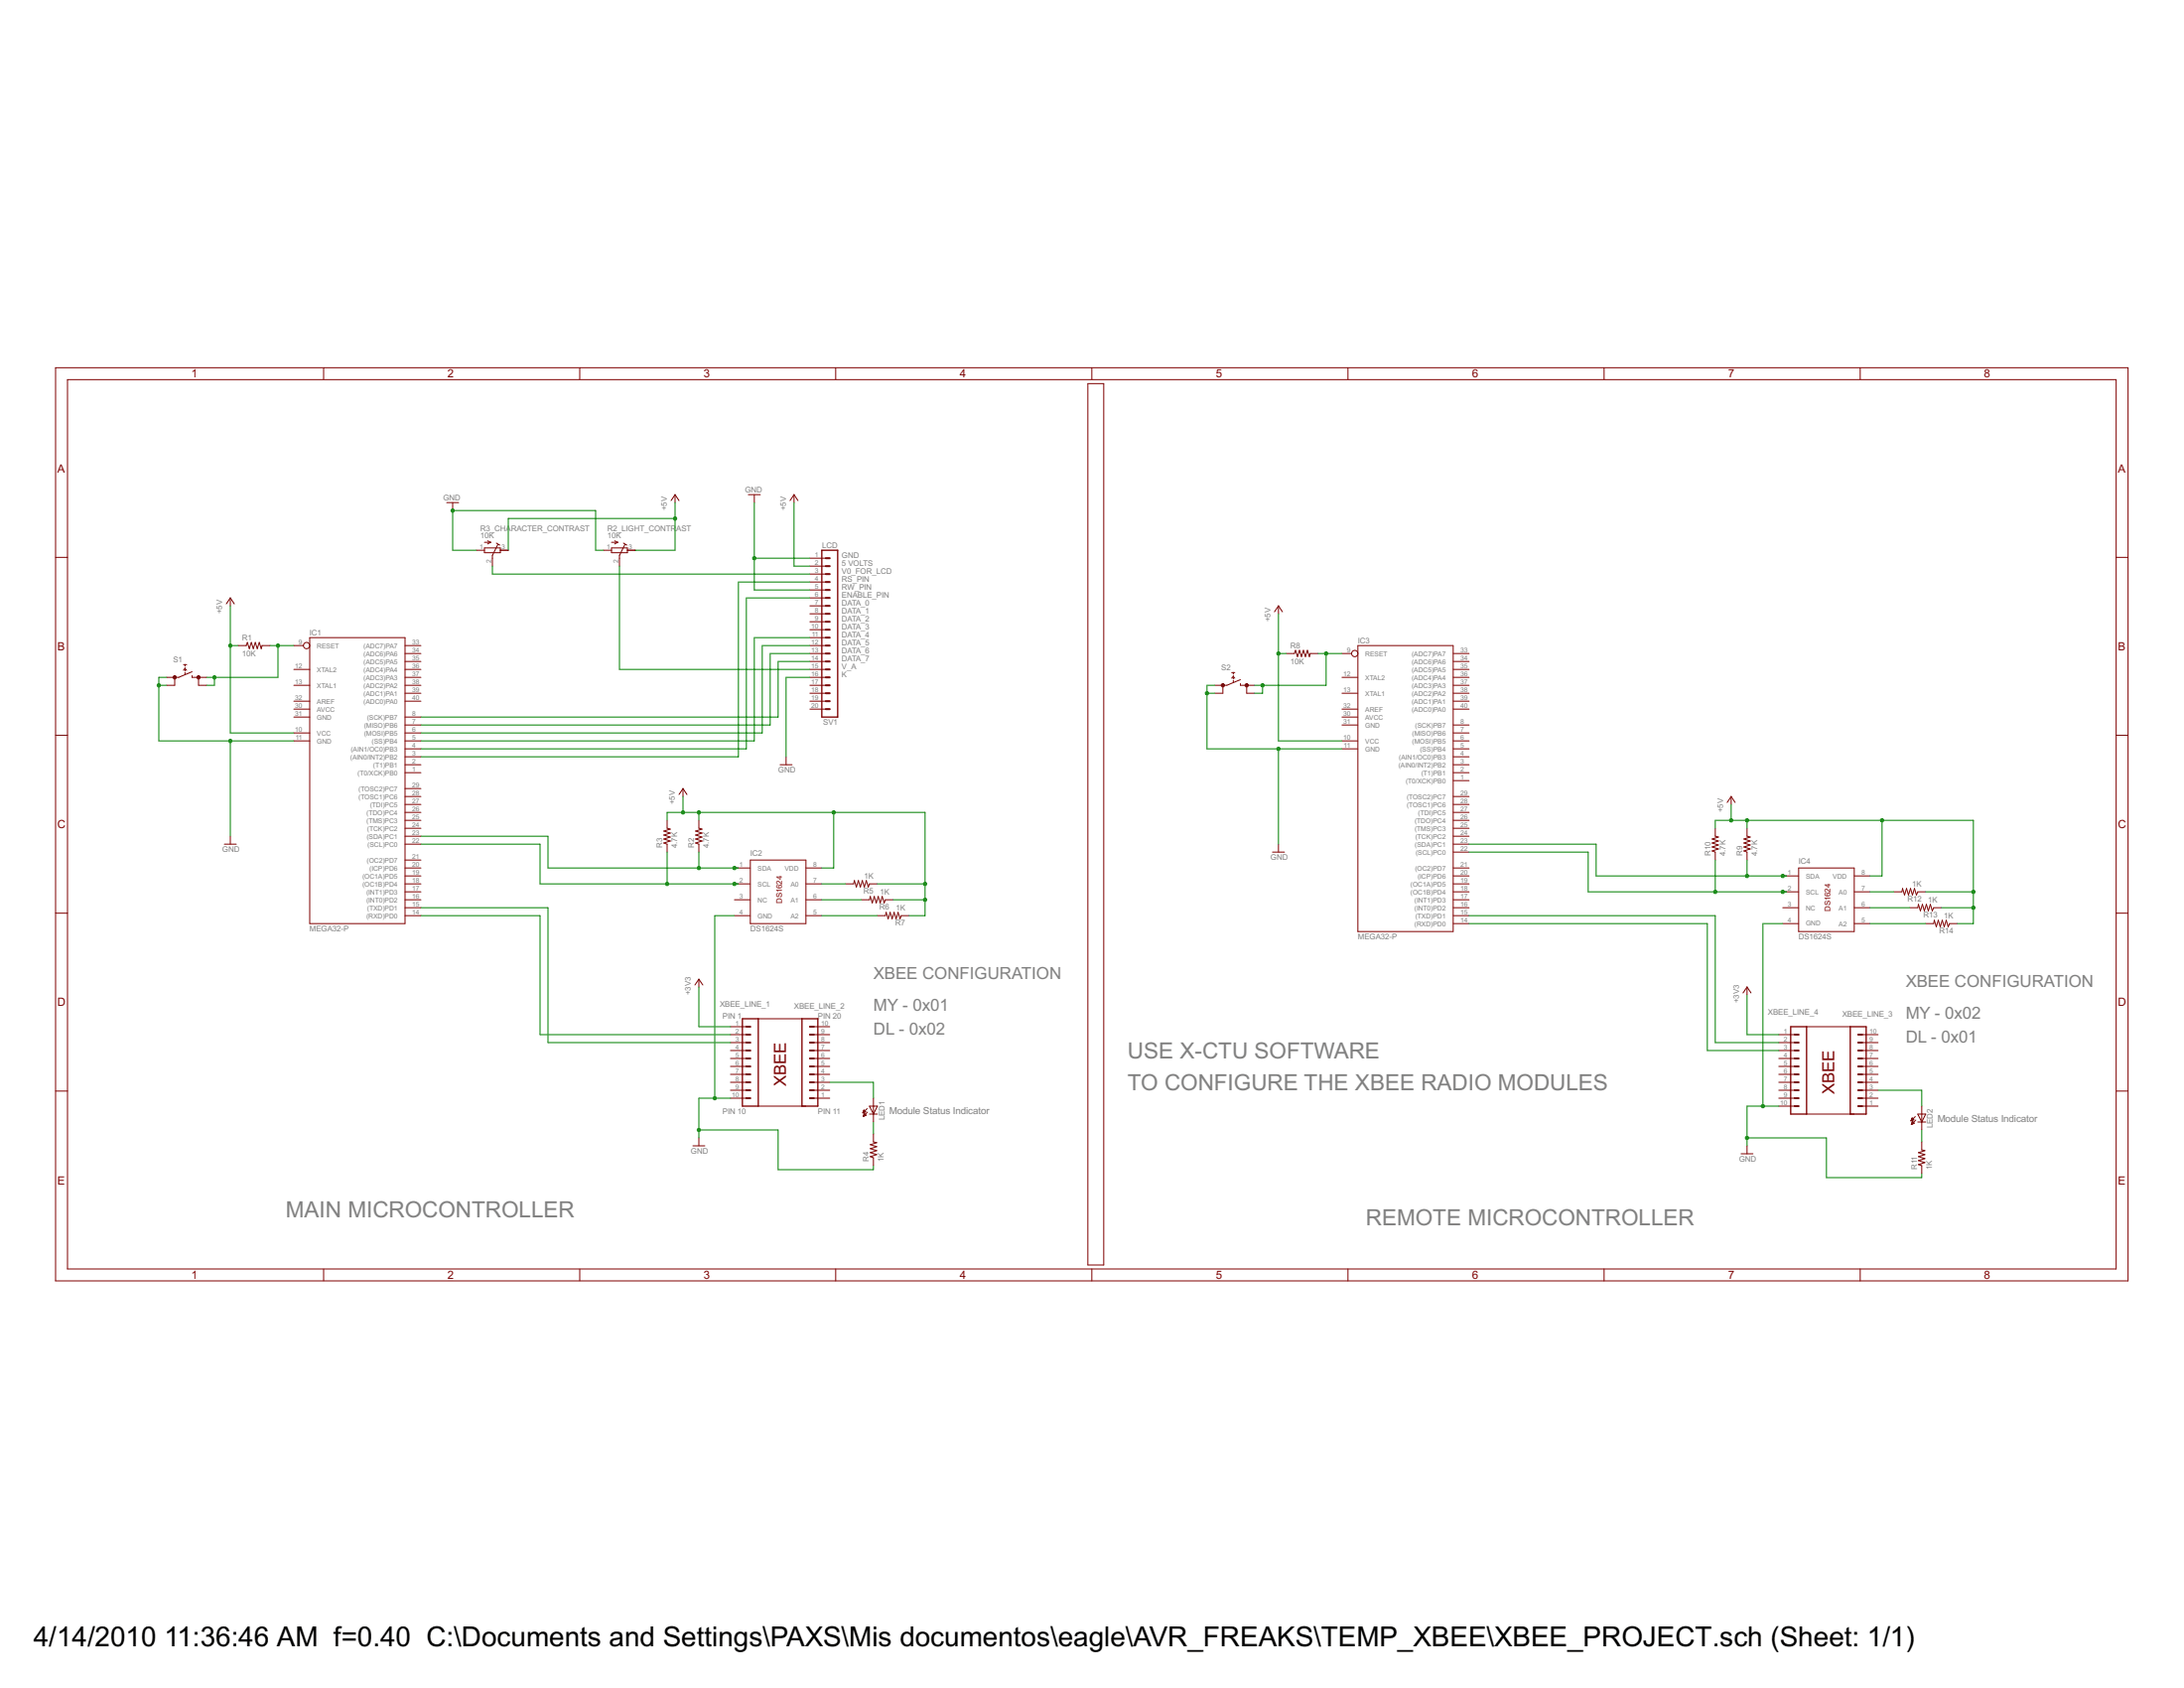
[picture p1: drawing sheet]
<svg xmlns="http://www.w3.org/2000/svg" width="279mm" height="216mm" viewBox="0 0 279 216" stroke-linecap="round" stroke-linejoin="round" font-family="sans-serif">
<g fill="#800000" stroke="#800000" stroke-width=".13">
<path d="M97 130.3h5.6z"/>
<path d="M97 141.5h6.1z"/>
<path d="M231.1 131.3h5.6z"/>
<path d="M231.1 142.5h6.1z"/>
<path d="M7.1 47v116.8z"/>
<path d="M8.6 48.6v113.7z"/>
<path d="M7.1 71.3h1.5z"/>
<path d="M7.1 94h1.5z"/>
<path d="M7.1 116.8h1.5z"/>
<path d="M7.1 139.6h1.5z"/>
<path d="M7.1 163.8h265.1z"/>
<path d="M8.6 162.3h262.1z"/>
<path d="M41.4 162.3v1.5z"/>
<path d="M74.2 162.3v1.5z"/>
<path d="M106.9 162.3v1.5z"/>
<path d="M139.7 162.3v1.5z"/>
<path d="M172.4 162.3v1.5z"/>
<path d="M205.2 162.3v1.5z"/>
<path d="M238 162.3v1.5z"/>
<path d="M272.2 47v116.8z"/>
<path d="M270.7 48.6v113.7z"/>
<path d="M270.7 71.3h1.5z"/>
<path d="M270.7 94h1.5z"/>
<path d="M270.7 116.8h1.5z"/>
<path d="M270.7 139.6h1.5z"/>
<path d="M7.1 47h265.1z"/>
<path d="M8.6 48.6h262.1z"/>
<path d="M41.4 47v1.6z"/>
<path d="M74.2 47v1.6z"/>
<path d="M106.9 47v1.6z"/>
<path d="M139.7 47v1.6z"/>
<path d="M172.4 47v1.6z"/>
<path d="M205.2 47v1.6z"/>
<path d="M238 47v1.6z"/>
<path d="M139.2 49.1v112.7z"/>
<path d="M139.2 161.8h2z"/>
<path d="M141.2 49.1v112.7z"/>
<path d="M139.2 49.1h2z"/>
<path d="M51.8 82.6h2z"/>
<path d="M51.8 83.6h2z"/>
<path d="M51.8 84.6h2z"/>
<path d="M51.8 85.6h2z"/>
<path d="M51.8 86.6h2z"/>
<path d="M51.8 87.7h2z"/>
<path d="M51.8 88.7h2z"/>
<path d="M51.8 89.7h2z"/>
<path d="M51.8 91.7h2z"/>
<path d="M51.8 92.7h2z"/>
<path d="M51.8 93.7h2z"/>
<path d="M51.8 94.8h2z"/>
<path d="M51.8 95.8h2z"/>
<path d="M51.8 96.8h2z"/>
<path d="M51.8 97.8h2z"/>
<path d="M51.8 98.8h2z"/>
<path d="M51.8 100.9h2z"/>
<path d="M51.8 101.9h2z"/>
<path d="M51.8 102.9h2z"/>
<path d="M51.8 103.9h2z"/>
<path d="M51.8 104.9h2z"/>
<path d="M51.8 105.9h2z"/>
<path d="M51.8 107h2z"/>
<path d="M51.8 108h2z"/>
<path d="M37.6 91.7h2z"/>
<path d="M37.6 90.7h2z"/>
<path d="M37.6 89.7h2z"/>
<path d="M37.6 87.7h2z"/>
<path d="M37.6 85.6h2z"/>
<path d="M37.6 93.7h2z"/>
<path d="M37.6 94.8h2z"/>
<path d="M37.6 82.6h1.2z"/>
<path d="M51.8 117.1h2z"/>
<path d="M51.8 116.1h2z"/>
<path d="M51.8 115.1h2z"/>
<path d="M51.8 114.1h2z"/>
<path d="M51.8 113.1h2z"/>
<path d="M51.8 112h2z"/>
<path d="M51.8 111h2z"/>
<path d="M51.8 110h2z"/>
<path d="M39.6 81.6h12.2z"/>
<path d="M51.8 81.6v36.5z"/>
<path d="M39.6 118.1h12.2z"/>
<path d="M39.6 81.6v36.5z"/>
<path d="M29.5 76.5v1z"/>
<path d="M29.5 76.5l.5 .7z"/>
<path d="M29.5 76.5l-.5 .7z"/>
<path d="M29.5 107v1z"/>
<path d="M28.7 108h1.5z"/>
<path d="M89.4 125.2v1z"/>
<path d="M89.4 125.2l.5 .8z"/>
<path d="M89.4 125.2l-.5 .8z"/>
<path d="M33.5 82.6h1z"/>
<path d="M30.5 82.6h1z"/>
<path d="M31.6 82.2l-.1 .4z"/>
<path d="M31.6 82.2l.3 .8z"/>
<path d="M32.2 82.2l-.3 .8z"/>
<path d="M32.2 82.2l.2 .8z"/>
<path d="M32.7 82.2l-.3 .8z"/>
<path d="M32.7 82.2l.2 .8z"/>
<path d="M33.2 82.2l-.3 .8z"/>
<path d="M33.2 82.2l.2 .8z"/>
<path d="M33.5 82.6l-.1 .4z"/>
<path d="M21.3 86.6h1.1z"/>
<path d="M21.3 87.7h1.1z"/>
<path d="M25.4 87.7h1z"/>
<path d="M25.4 86.6h1z"/>
<path d="M22.4 86.6v1.1z"/>
<path d="M25.4 86.6v1.1z"/>
<path d="M22.9 86.6l1.7-.7z"/>
<path d="M24.6 86.4v.2z"/>
<path d="M23.7 86v.2z"/>
<path d="M23.7 85.5v.3z"/>
<path d="M23.7 85.4v.1z"/>
<path d="M23.7 85v.2z"/>
<path d="M23.7 85h.2z"/>
<path d="M23.5 85h.2z"/>
<path d="M23.7 85.5l-.2 .2z"/>
<path d="M23.7 85.5l.2 .2z"/>
<path d="M22.4 86.6h.5z"/>
<path d="M24.6 86.6h.8z"/>
<path d="M103.6 71.4h2z"/>
<path d="M103.6 72.4h2z"/>
<path d="M103.6 73.4h2z"/>
<path d="M103.6 74.4h2z"/>
<path d="M103.6 75.5h2z"/>
<path d="M103.6 76.5h2z"/>
<path d="M103.6 77.5h2z"/>
<path d="M103.6 78.5h2z"/>
<path d="M103.6 79.5h2z"/>
<path d="M103.6 80.5h2z"/>
<path d="M103.6 81.6h2z"/>
<path d="M103.6 82.6h2z"/>
<path d="M103.6 83.6h2z"/>
<path d="M103.6 84.6h2z"/>
<path d="M103.6 85.6h2z"/>
<path d="M103.6 86.6h2z"/>
<path d="M103.6 87.7h2z"/>
<path d="M103.6 88.7h2z"/>
<path d="M103.6 89.7h2z"/>
<path d="M103.6 90.7h2z"/>
<path d="M57.9 64.3v1z"/>
<path d="M57.1 64.3h1.6z"/>
<path d="M86.4 63.3v1z"/>
<path d="M86.4 63.3l.5 .7z"/>
<path d="M86.4 63.3l-.5 .7z"/>
<path d="M77.2 70.4h1z"/>
<path d="M80.3 70.4h1z"/>
<path d="M79.2 71.4v1z"/>
<path d="M80.3 70.4v.3z"/>
<path d="M78.2 70.1h2.1z"/>
<path d="M78.2 70.7h2.1z"/>
<path d="M79.2 71v.4z"/>
<path d="M79.9 69.6l-.7 1.4z"/>
<path d="M80.3 70.1v.3z"/>
<path d="M78.2 70.1v.6z"/>
<path d="M79.8 69.5l.4 .2z"/>
<path d="M78.2 69.4h.8z"/>
<path d="M78.6 69.2l.4 .2z"/>
<path d="M78.6 69.6l.4-.2z"/>
<path d="M61 70.4h1z"/>
<path d="M64 70.4h1z"/>
<path d="M63 71.4v1z"/>
<path d="M64 70.4v.3z"/>
<path d="M62 70.1h2z"/>
<path d="M62 70.7h2z"/>
<path d="M63 71v.4z"/>
<path d="M63.7 69.6l-.7 1.4z"/>
<path d="M64 70.1v.3z"/>
<path d="M62 70.1v.6z"/>
<path d="M63.5 69.5l.4 .2z"/>
<path d="M62 69.4h.8z"/>
<path d="M62.4 69.2l.4 .2z"/>
<path d="M62.4 69.6l.4-.2z"/>
<path d="M101.6 63.3v1z"/>
<path d="M101.6 63.3l.5 .7z"/>
<path d="M101.6 63.3l-.5 .7z"/>
<path d="M96.5 63.3v1z"/>
<path d="M95.7 63.3h1.6z"/>
<path d="M100.6 96.8v1z"/>
<path d="M99.8 97.8h1.5z"/>
<path d="M94 111h2z"/>
<path d="M94 113.1h2z"/>
<path d="M94 115.1h2z"/>
<path d="M94 117.1h2z"/>
<path d="M103.1 111h2z"/>
<path d="M103.1 113.1h2z"/>
<path d="M103.1 115.1h2z"/>
<path d="M103.1 117.1h2z"/>
<path d="M96 110h7.1z"/>
<path d="M103.1 110v8.1z"/>
<path d="M96 118.1h7.1z"/>
<path d="M96 110v8.1z"/>
<path d="M89.4 104.9v1z"/>
<path d="M89.4 108v1z"/>
<path d="M89 107.8l.4 .2z"/>
<path d="M89 107.8l.8-.2z"/>
<path d="M89 107.3l.8 .3z"/>
<path d="M89 107.3l.8-.2z"/>
<path d="M89 106.8l.8 .3z"/>
<path d="M89 106.8l.8-.2z"/>
<path d="M89 106.3l.8 .3z"/>
<path d="M89 106.3l.8-.3z"/>
<path d="M89.4 105.9l.4 .1z"/>
<path d="M85.3 104.9v1z"/>
<path d="M85.3 108v1z"/>
<path d="M84.9 107.8l.4 .2z"/>
<path d="M84.9 107.8l.8-.2z"/>
<path d="M84.9 107.3l.8 .3z"/>
<path d="M84.9 107.3l.8-.2z"/>
<path d="M84.9 106.8l.8 .3z"/>
<path d="M84.9 106.8l.8-.2z"/>
<path d="M84.9 106.3l.8 .3z"/>
<path d="M84.9 106.3l.8-.3z"/>
<path d="M85.3 105.9l.4 .1z"/>
<path d="M87.4 100.9v1z"/>
<path d="M87.4 100.9l.5 .7z"/>
<path d="M87.4 100.9l-.5 .7z"/>
<path d="M104.1 140.5h2.1z"/>
<path d="M104.1 139.4h2.1z"/>
<path d="M104.1 138.4h2.1z"/>
<path d="M104.1 137.4h2.1z"/>
<path d="M104.1 136.4h2.1z"/>
<path d="M104.1 135.4h2.1z"/>
<path d="M104.1 134.4h2.1z"/>
<path d="M104.1 133.3h2.1z"/>
<path d="M104.1 132.3h2.1z"/>
<path d="M104.1 131.3h2.1z"/>
<path d="M93.5 131.3h2z"/>
<path d="M93.5 132.3h2z"/>
<path d="M93.5 133.3h2z"/>
<path d="M93.5 134.4h2z"/>
<path d="M93.5 135.4h2z"/>
<path d="M93.5 136.4h2z"/>
<path d="M93.5 137.4h2z"/>
<path d="M93.5 138.4h2z"/>
<path d="M93.5 139.4h2z"/>
<path d="M93.5 140.5h2z"/>
<path d="M89.4 145.5v1.1z"/>
<path d="M88.6 146.6h1.6z"/>
<path d="M112.2 141.5l-.5 1z"/>
<path d="M111.2 141.5l.5 1z"/>
<path d="M111.7 142.5h.5z"/>
<path d="M111.2 142.5h.5z"/>
<path d="M111.7 142.5v1z"/>
<path d="M111.7 140.5v1z"/>
<path d="M111.7 141.5h.5z"/>
<path d="M111.2 141.5h.5z"/>
<path d="M111.7 141.5v1z"/>
<path d="M110.4 142.3l.5-.5z"/>
<path d="M111 142.2l-.6 .6z"/>
<path d="M110.5 142l-.1 .3z"/>
<path d="M110.5 142l.2 .2z"/>
<path d="M110.4 142.3l.3-.1z"/>
<path d="M110.4 142.3h.1z"/>
<path d="M110.4 142.3h.2z"/>
<path d="M110.4 142.2h.3z"/>
<path d="M110.5 142.1h.2z"/>
<path d="M110.5 142.1h.1z"/>
<path d="M110.6 142.5l-.2 .3z"/>
<path d="M110.6 142.5l.2 .1z"/>
<path d="M110.4 142.8l.4-.2z"/>
<path d="M110.4 142.7h.2z"/>
<path d="M110.5 142.7h.1z"/>
<path d="M110.5 142.7h.2z"/>
<path d="M110.5 142.6h.3z"/>
<path d="M110.5 142.6h.2z"/>
<path d="M110.6 142.5h.1z"/>
<path d="M111.7 145v1z"/>
<path d="M111.7 148.1v1z"/>
<path d="M111.3 147.9l.4 .2z"/>
<path d="M111.3 147.9l.9-.2z"/>
<path d="M111.3 147.4l.9 .3z"/>
<path d="M111.3 147.4l.9-.2z"/>
<path d="M111.3 146.9l.9 .3z"/>
<path d="M111.3 146.9l.9-.2z"/>
<path d="M111.3 146.4l.9 .3z"/>
<path d="M111.3 146.4l.9-.2z"/>
<path d="M111.7 146l.5 .2z"/>
<path d="M108.2 113.1h1z"/>
<path d="M111.2 113.1h1z"/>
<path d="M111.2 113.1l-.1 .4z"/>
<path d="M110.8 112.6l.3 .9z"/>
<path d="M110.8 112.6l-.2 .9z"/>
<path d="M110.3 112.6l.3 .9z"/>
<path d="M110.3 112.6l-.2 .9z"/>
<path d="M109.8 112.6l.3 .9z"/>
<path d="M109.8 112.6l-.2 .9z"/>
<path d="M109.3 112.6l.3 .9z"/>
<path d="M109.3 112.6l-.1 .5z"/>
<path d="M110.2 115.1h1z"/>
<path d="M113.3 115.1h1z"/>
<path d="M113.3 115.1l-.2 .4z"/>
<path d="M112.9 114.7l.2 .8z"/>
<path d="M112.9 114.7l-.3 .8z"/>
<path d="M112.4 114.7l.2 .8z"/>
<path d="M112.4 114.7l-.3 .8z"/>
<path d="M111.8 114.7l.3 .8z"/>
<path d="M111.8 114.7l-.2 .8z"/>
<path d="M111.3 114.7l.3 .8z"/>
<path d="M111.3 114.7l-.1 .4z"/>
<path d="M112.2 117.1h1.1z"/>
<path d="M115.3 117.1h1z"/>
<path d="M115.3 117.1l-.2 .4z"/>
<path d="M114.9 116.7l.2 .8z"/>
<path d="M114.9 116.7l-.3 .8z"/>
<path d="M114.4 116.7l.2 .8z"/>
<path d="M114.4 116.7l-.3 .8z"/>
<path d="M113.9 116.7l.2 .8z"/>
<path d="M113.9 116.7l-.3 .8z"/>
<path d="M113.4 116.7l.2 .8z"/>
<path d="M113.4 116.7l-.1 .4z"/>
<path d="M185.9 83.6h2z"/>
<path d="M185.9 84.6h2z"/>
<path d="M185.9 85.6h2z"/>
<path d="M185.9 86.6h2z"/>
<path d="M185.9 87.7h2z"/>
<path d="M185.9 88.7h2z"/>
<path d="M185.9 89.7h2z"/>
<path d="M185.9 90.7h2z"/>
<path d="M185.9 92.7h2z"/>
<path d="M185.9 93.7h2z"/>
<path d="M185.9 94.8h2z"/>
<path d="M185.9 95.8h2z"/>
<path d="M185.9 96.8h2z"/>
<path d="M185.9 97.8h2z"/>
<path d="M185.9 98.8h2z"/>
<path d="M185.9 99.8h2z"/>
<path d="M185.9 101.9h2z"/>
<path d="M185.9 102.9h2z"/>
<path d="M185.9 103.9h2z"/>
<path d="M185.9 104.9h2z"/>
<path d="M185.9 105.9h2z"/>
<path d="M185.9 107h2z"/>
<path d="M185.9 108h2z"/>
<path d="M185.9 109h2z"/>
<path d="M171.7 92.7h2z"/>
<path d="M171.7 91.7h2z"/>
<path d="M171.7 90.7h2z"/>
<path d="M171.7 88.7h2z"/>
<path d="M171.7 86.6h2z"/>
<path d="M171.7 94.8h2z"/>
<path d="M171.7 95.8h2z"/>
<path d="M171.7 83.6h1.2z"/>
<path d="M185.9 118.1h2z"/>
<path d="M185.9 117.1h2z"/>
<path d="M185.9 116.1h2z"/>
<path d="M185.9 115.1h2z"/>
<path d="M185.9 114.1h2z"/>
<path d="M185.9 113.1h2z"/>
<path d="M185.9 112h2z"/>
<path d="M185.9 111h2z"/>
<path d="M173.7 82.6h12.2z"/>
<path d="M185.9 82.6v36.5z"/>
<path d="M173.7 119.1h12.2z"/>
<path d="M173.7 82.6v36.5z"/>
<path d="M163.6 77.5v1z"/>
<path d="M163.6 77.5l.5 .8z"/>
<path d="M163.6 77.5l-.6 .8z"/>
<path d="M163.6 108v1z"/>
<path d="M162.8 109h1.5z"/>
<path d="M223.5 126.2v1.1z"/>
<path d="M223.5 126.2l.5 .8z"/>
<path d="M223.5 126.2l-.5 .8z"/>
<path d="M167.6 83.6h1z"/>
<path d="M164.6 83.6h1z"/>
<path d="M165.7 83.2l-.1 .4z"/>
<path d="M165.7 83.2l.3 .8z"/>
<path d="M166.2 83.2l-.2 .8z"/>
<path d="M166.2 83.2l.3 .8z"/>
<path d="M166.8 83.2l-.3 .8z"/>
<path d="M166.8 83.2l.2 .8z"/>
<path d="M167.3 83.2l-.3 .8z"/>
<path d="M167.3 83.2l.2 .8z"/>
<path d="M167.6 83.6l-.1 .4z"/>
<path d="M155.4 87.7h1z"/>
<path d="M155.4 88.7h1z"/>
<path d="M159.5 88.7h1z"/>
<path d="M159.5 87.7h1z"/>
<path d="M156.4 87.7v1z"/>
<path d="M159.5 87.7v1z"/>
<path d="M157 87.7l1.7-.8z"/>
<path d="M158.7 87.4v.3z"/>
<path d="M157.8 87v.2z"/>
<path d="M157.8 86.5v.3z"/>
<path d="M157.8 86.4v.1z"/>
<path d="M157.8 86v.2z"/>
<path d="M157.8 86h.2z"/>
<path d="M157.6 86h.2z"/>
<path d="M157.6 86.7l.2-.2z"/>
<path d="M157.8 86.5l.2 .2z"/>
<path d="M156.4 87.7h.6z"/>
<path d="M158.7 87.7h.8z"/>
<path d="M228.1 112h2z"/>
<path d="M228.1 114.1h2z"/>
<path d="M228.1 116.1h2z"/>
<path d="M228.1 118.1h2z"/>
<path d="M237.2 112h2z"/>
<path d="M237.2 114.1h2z"/>
<path d="M237.2 116.1h2z"/>
<path d="M237.2 118.1h2z"/>
<path d="M230.1 111h7.1z"/>
<path d="M237.2 111v8.1z"/>
<path d="M230.1 119.1h7.1z"/>
<path d="M230.1 111v8.1z"/>
<path d="M223.5 105.9v1.1z"/>
<path d="M223.5 109v1z"/>
<path d="M223.1 108.8l.4 .2z"/>
<path d="M223.1 108.8l.8-.2z"/>
<path d="M223.1 108.3l.8 .3z"/>
<path d="M223.1 108.3l.8-.2z"/>
<path d="M223.1 107.8l.8 .3z"/>
<path d="M223.1 107.8l.8-.2z"/>
<path d="M223.1 107.3l.8 .3z"/>
<path d="M223.1 107.3l.8-.2z"/>
<path d="M223.5 107l.4 .1z"/>
<path d="M219.4 105.9v1.1z"/>
<path d="M219.4 109v1z"/>
<path d="M219 108.8l.4 .2z"/>
<path d="M219 108.8l.8-.2z"/>
<path d="M219 108.3l.8 .3z"/>
<path d="M219 108.3l.8-.2z"/>
<path d="M219 107.8l.8 .3z"/>
<path d="M219 107.8l.8-.2z"/>
<path d="M219 107.3l.8 .3z"/>
<path d="M219 107.3l.8-.2z"/>
<path d="M219.4 107l.4 .1z"/>
<path d="M221.5 101.9v1z"/>
<path d="M221.5 101.9l.5 .7z"/>
<path d="M221.5 101.9l-.5 .7z"/>
<path d="M238.2 141.5h2.1z"/>
<path d="M238.2 140.5h2.1z"/>
<path d="M238.2 139.4h2.1z"/>
<path d="M238.2 138.4h2.1z"/>
<path d="M238.2 137.4h2.1z"/>
<path d="M238.2 136.4h2.1z"/>
<path d="M238.2 135.4h2.1z"/>
<path d="M238.2 134.4h2.1z"/>
<path d="M238.2 133.3h2.1z"/>
<path d="M238.2 132.3h2.1z"/>
<path d="M227.6 132.3h2z"/>
<path d="M227.6 133.3h2z"/>
<path d="M227.6 134.4h2z"/>
<path d="M227.6 135.4h2z"/>
<path d="M227.6 136.4h2z"/>
<path d="M227.6 137.4h2z"/>
<path d="M227.6 138.4h2z"/>
<path d="M227.6 139.4h2z"/>
<path d="M227.6 140.5h2z"/>
<path d="M227.6 141.5h2z"/>
<path d="M223.5 146.6v1z"/>
<path d="M222.7 147.6h1.6z"/>
<path d="M246.4 142.5l-.5 1z"/>
<path d="M245.3 142.5l.6 1z"/>
<path d="M245.9 143.5h.5z"/>
<path d="M245.3 143.5h.6z"/>
<path d="M245.9 143.5v1z"/>
<path d="M245.9 141.5v1z"/>
<path d="M245.9 142.5h.5z"/>
<path d="M245.3 142.5h.6z"/>
<path d="M245.9 142.5v1z"/>
<path d="M245 142.8l-.5 .6z"/>
<path d="M245.1 143.3l-.6 .5z"/>
<path d="M244.6 143l-.1 .4z"/>
<path d="M244.6 143l.2 .2z"/>
<path d="M244.5 143.4l.3-.2z"/>
<path d="M244.5 143.3h.1z"/>
<path d="M244.5 143.3h.2z"/>
<path d="M244.5 143.2h.3z"/>
<path d="M244.6 143.2h.2z"/>
<path d="M244.6 143.1h.1z"/>
<path d="M244.7 143.5l-.2 .3z"/>
<path d="M244.7 143.5l.2 .2z"/>
<path d="M244.5 143.8l.4-.1z"/>
<path d="M244.5 143.8h.1z"/>
<path d="M244.6 143.7h.1z"/>
<path d="M244.6 143.7h.2z"/>
<path d="M244.6 143.7h.3z"/>
<path d="M244.6 143.6h.2z"/>
<path d="M244.6 143.5h.2z"/>
<path d="M245.9 146v1.1z"/>
<path d="M245.9 149.1v1z"/>
<path d="M245.4 148.9l.5 .2z"/>
<path d="M245.4 148.9l.9-.2z"/>
<path d="M245.4 148.4l.9 .3z"/>
<path d="M245.4 148.4l.9-.2z"/>
<path d="M245.4 147.9l.9 .3z"/>
<path d="M245.4 147.9l.9-.2z"/>
<path d="M245.4 147.4l.9 .3z"/>
<path d="M245.4 147.4l.9-.2z"/>
<path d="M245.9 147.1l.4 .1z"/>
<path d="M242.3 114.1h1z"/>
<path d="M245.3 114.1h1.1z"/>
<path d="M245.3 114.1l-.1 .4z"/>
<path d="M244.9 113.6l.3 .9z"/>
<path d="M244.9 113.6l-.2 .9z"/>
<path d="M244.4 113.6l.3 .9z"/>
<path d="M244.4 113.6l-.2 .9z"/>
<path d="M243.9 113.6l.3 .9z"/>
<path d="M243.9 113.6l-.3 .9z"/>
<path d="M243.4 113.6l.2 .9z"/>
<path d="M243.4 113.6l-.1 .5z"/>
<path d="M244.3 116.1h1z"/>
<path d="M247.4 116.1h1z"/>
<path d="M247.4 116.1l-.2 .4z"/>
<path d="M247 115.7l.2 .8z"/>
<path d="M247 115.7l-.3 .8z"/>
<path d="M246.4 115.7l.3 .8z"/>
<path d="M246.4 115.7l-.2 .8z"/>
<path d="M245.9 115.7l.3 .8z"/>
<path d="M245.9 115.7l-.2 .8z"/>
<path d="M245.4 115.7l.3 .8z"/>
<path d="M245.4 115.7l-.1 .4z"/>
<path d="M246.4 118.1h1z"/>
<path d="M249.4 118.1h1z"/>
<path d="M249.4 118.1l-.2 .4z"/>
<path d="M249 117.7l.2 .8z"/>
<path d="M249 117.7l-.3 .8z"/>
<path d="M248.5 117.7l.2 .8z"/>
<path d="M248.5 117.7l-.3 .8z"/>
<path d="M248 117.7l.2 .8z"/>
<path d="M248 117.7l-.3 .8z"/>
<path d="M247.5 117.7l.2 .8z"/>
<path d="M247.5 117.7l-.1 .4z"/>
<circle cx="22.4" cy="86.6" r=".21"/>
<circle cx="25.4" cy="86.6" r=".21"/>
<circle cx="156.4" cy="87.7" r=".21"/>
<circle cx="159.5" cy="87.7" r=".21"/>
</g>
<g fill="none" stroke="#800000" stroke-width=".13">
<circle cx="39.2" cy="82.6" r=".4"/>
<circle cx="173.3" cy="83.6" r=".4"/>
</g>
<g fill="#800000" stroke="#800000" stroke-width=".17">
<path d="M105.1 70.4h2.1z"/>
<path d="M107.2 70.4v21.3z"/>
<path d="M105.1 70.4v21.3z"/>
<path d="M105.1 91.7h2.1z"/>
<path d="M102.6 141.5h2z"/>
<path d="M102.6 130.3v11.2z"/>
<path d="M104.6 130.3v11.2z"/>
<path d="M102.6 130.3h2z"/>
<path d="M95 130.3h2z"/>
<path d="M97 130.3v11.2z"/>
<path d="M95 130.3v11.2z"/>
<path d="M95 141.5h2z"/>
<path d="M236.7 142.5h2z"/>
<path d="M236.7 131.3v11.2z"/>
<path d="M238.7 131.3v11.2z"/>
<path d="M236.7 131.3h2z"/>
<path d="M229.1 131.3h2z"/>
<path d="M231.1 131.3v11.2z"/>
<path d="M229.1 131.3v11.2z"/>
<path d="M229.1 142.5h2z"/>
</g>
<g fill="#800000" stroke="#800000" stroke-width=".25">
<path d="M105.6 73.4h.6z"/>
<path d="M105.6 72.4h.6z"/>
<path d="M105.6 71.4h.6z"/>
<path d="M105.6 75.5h.6z"/>
<path d="M105.6 74.4h.6z"/>
<path d="M105.6 78.5h.6z"/>
<path d="M105.6 77.5h.6z"/>
<path d="M105.6 76.5h.6z"/>
<path d="M105.6 80.5h.6z"/>
<path d="M105.6 79.5h.6z"/>
<path d="M105.6 83.6h.6z"/>
<path d="M105.6 82.6h.6z"/>
<path d="M105.6 81.6h.6z"/>
<path d="M105.6 86.6h.6z"/>
<path d="M105.6 85.6h.6z"/>
<path d="M105.6 84.6h.6z"/>
<path d="M105.6 88.7h.6z"/>
<path d="M105.6 87.7h.6z"/>
<path d="M105.6 90.7h.6z"/>
<path d="M105.6 89.7h.6z"/>
<path d="M103.6 138.4h.5z"/>
<path d="M103.6 139.4h.5z"/>
<path d="M103.6 140.5h.5z"/>
<path d="M103.6 136.4h.5z"/>
<path d="M103.6 137.4h.5z"/>
<path d="M103.6 133.3h.5z"/>
<path d="M103.6 134.4h.5z"/>
<path d="M103.6 135.4h.5z"/>
<path d="M103.6 131.3h.5z"/>
<path d="M103.6 132.3h.5z"/>
<path d="M95.5 133.3h.5z"/>
<path d="M95.5 132.3h.5z"/>
<path d="M95.5 131.3h.5z"/>
<path d="M95.5 135.4h.5z"/>
<path d="M95.5 134.4h.5z"/>
<path d="M95.5 138.4h.5z"/>
<path d="M95.5 137.4h.5z"/>
<path d="M95.5 136.4h.5z"/>
<path d="M95.5 140.5h.5z"/>
<path d="M95.5 139.4h.5z"/>
<path d="M237.7 139.4h.5z"/>
<path d="M237.7 140.5h.5z"/>
<path d="M237.7 141.5h.5z"/>
<path d="M237.7 137.4h.5z"/>
<path d="M237.7 138.4h.5z"/>
<path d="M237.7 134.4h.5z"/>
<path d="M237.7 135.4h.5z"/>
<path d="M237.7 136.4h.5z"/>
<path d="M237.7 132.3h.5z"/>
<path d="M237.7 133.3h.5z"/>
<path d="M229.6 134.4h.5z"/>
<path d="M229.6 133.3h.5z"/>
<path d="M229.6 132.3h.5z"/>
<path d="M229.6 136.4h.5z"/>
<path d="M229.6 135.4h.5z"/>
<path d="M229.6 139.4h.5z"/>
<path d="M229.6 138.4h.5z"/>
<path d="M229.6 137.4h.5z"/>
<path d="M229.6 141.5h.5z"/>
<path d="M229.6 140.5h.5z"/>
</g>
<g fill="#008000" stroke="#008000" stroke-width=".13">
<path d="M29.5 93.7h8.1z"/>
<path d="M29.5 82.6v11.1z"/>
<path d="M29.5 77.5v5.1z"/>
<path d="M29.5 82.6h1z"/>
<path d="M65 66.3v4.1z"/>
<path d="M65 66.3h21.4z"/>
<path d="M86.4 64.3v2z"/>
<path d="M81.3 70.4h5.1z"/>
<path d="M86.4 66.3v4.1z"/>
<path d="M101.6 64.3v8.1z"/>
<path d="M101.6 72.4h2z"/>
<path d="M89.4 103.9v1z"/>
<path d="M87.4 103.9h2z"/>
<path d="M85.3 103.9h2.1z"/>
<path d="M85.3 103.9v1z"/>
<path d="M87.4 101.9v2z"/>
<path d="M89.4 103.9h17.3z"/>
<path d="M106.7 103.9v7.1z"/>
<path d="M105.1 111h1.6z"/>
<path d="M112.2 113.1h6.1z"/>
<path d="M118.3 113.1v2z"/>
<path d="M118.3 115.1v2z"/>
<path d="M116.3 117.1h2z"/>
<path d="M114.3 115.1h4z"/>
<path d="M106.7 103.9h11.6z"/>
<path d="M118.3 103.9v9.2z"/>
<path d="M163.6 94.8h8.1z"/>
<path d="M163.6 83.6v11.2z"/>
<path d="M163.6 78.5v5.1z"/>
<path d="M163.6 83.6h1z"/>
<path d="M223.5 104.9v1z"/>
<path d="M221.5 104.9h2z"/>
<path d="M219.4 104.9h2.1z"/>
<path d="M219.4 104.9v1z"/>
<path d="M221.5 102.9v2z"/>
<path d="M223.5 104.9h17.3z"/>
<path d="M240.8 104.9v7.1z"/>
<path d="M239.2 112h1.6z"/>
<path d="M246.4 114.1h6.1z"/>
<path d="M252.5 114.1v2z"/>
<path d="M252.5 116.1v2z"/>
<path d="M250.4 118.1h2.1z"/>
<path d="M248.4 116.1h4.1z"/>
<path d="M240.8 104.9h11.7z"/>
<path d="M252.5 104.9v9.2z"/>
<path d="M29.5 94.8h8.1z"/>
<path d="M29.5 94.8v12.2z"/>
<path d="M20.3 94.8h9.2z"/>
<path d="M20.3 87.7v7.1z"/>
<path d="M20.3 86.6v1.1z"/>
<path d="M20.3 86.6h1z"/>
<path d="M20.3 87.7h1z"/>
<path d="M57.9 70.4h3.1z"/>
<path d="M57.9 65.3v5.1z"/>
<path d="M76.2 70.4h1z"/>
<path d="M76.2 65.3v5.1z"/>
<path d="M57.9 65.3h18.3z"/>
<path d="M96.5 71.4h7.1z"/>
<path d="M96.5 64.3v7.1z"/>
<path d="M96.5 71.4v4.1z"/>
<path d="M96.5 75.5h7.1z"/>
<path d="M100.6 86.6h3z"/>
<path d="M100.6 86.6v10.2z"/>
<path d="M91.4 140.5h2.1z"/>
<path d="M89.4 140.5h2z"/>
<path d="M89.4 140.5v4z"/>
<path d="M89.4 144.5v1z"/>
<path d="M111.7 149.1v.5z"/>
<path d="M99.5 149.6h12.2z"/>
<path d="M99.5 144.5v5.1z"/>
<path d="M89.4 144.5h10.1z"/>
<path d="M91.4 117.1h2.6z"/>
<path d="M91.4 117.1v23.4z"/>
<path d="M163.6 95.8h8.1z"/>
<path d="M163.6 95.8v12.2z"/>
<path d="M154.4 95.8h9.2z"/>
<path d="M154.4 88.7v7.1z"/>
<path d="M154.4 87.7v1z"/>
<path d="M154.4 87.7h1z"/>
<path d="M154.4 88.7h1z"/>
<path d="M225.5 141.5h2.1z"/>
<path d="M223.5 141.5h2z"/>
<path d="M223.5 141.5v4z"/>
<path d="M223.5 145.5v1.1z"/>
<path d="M245.9 150.1v.5z"/>
<path d="M233.7 150.6h12.2z"/>
<path d="M233.7 145.5v5.1z"/>
<path d="M223.5 145.5h10.2z"/>
<path d="M225.5 118.1h2.6z"/>
<path d="M225.5 118.1v23.4z"/>
<path d="M35.6 82.6h2z"/>
<path d="M34.5 82.6h1.1z"/>
<path d="M26.4 86.6h1z"/>
<path d="M27.4 86.6h8.2z"/>
<path d="M35.6 82.6v4z"/>
<path d="M26.4 87.7h1z"/>
<path d="M27.4 86.6v1.1z"/>
<path d="M63 72.4v1z"/>
<path d="M63 73.4h40.6z"/>
<path d="M53.8 96.8h40.7z"/>
<path d="M94.5 74.4v22.4z"/>
<path d="M94.5 74.4h9.1z"/>
<path d="M53.8 95.8h41.7z"/>
<path d="M95.5 76.5v19.3z"/>
<path d="M95.5 76.5h8.1z"/>
<path d="M53.8 94.8h42.7z"/>
<path d="M96.5 81.6v13.2z"/>
<path d="M96.5 81.6h7.1z"/>
<path d="M53.8 93.7h43.7z"/>
<path d="M97.5 82.6v11.1z"/>
<path d="M97.5 82.6h6.1z"/>
<path d="M53.8 92.7h44.7z"/>
<path d="M98.5 83.6v9.1z"/>
<path d="M98.5 83.6h5.1z"/>
<path d="M53.8 91.7h45.7z"/>
<path d="M99.5 84.6v7.1z"/>
<path d="M99.5 84.6h4.1z"/>
<path d="M79.2 85.6h24.4z"/>
<path d="M79.2 72.4v13.2z"/>
<path d="M94 111h.5z"/>
<path d="M89.4 111h4.6z"/>
<path d="M70.1 111h19.3z"/>
<path d="M53.8 107h16.3z"/>
<path d="M70.1 107v4z"/>
<path d="M89.4 109v2z"/>
<path d="M94 113.1h.5z"/>
<path d="M85.3 113.1h8.7z"/>
<path d="M69.1 113.1h16.2z"/>
<path d="M69.1 108v5.1z"/>
<path d="M53.8 108h15.3z"/>
<path d="M85.3 109v4.1z"/>
<path d="M223.5 132.3h4.1z"/>
<path d="M223.5 127.3v5z"/>
<path d="M89.4 131.3h4.1z"/>
<path d="M89.4 126.2v5.1z"/>
<path d="M106.2 138.4h5.5z"/>
<path d="M111.7 138.4v2.1z"/>
<path d="M111.7 143.5v1.5z"/>
<path d="M105.1 113.1h3.1z"/>
<path d="M105.1 115.1h5.1z"/>
<path d="M105.1 117.1h7.1z"/>
<path d="M169.7 83.6h2z"/>
<path d="M168.6 83.6h1.1z"/>
<path d="M160.5 87.7h1z"/>
<path d="M161.5 87.7h8.2z"/>
<path d="M169.7 83.6v4.1z"/>
<path d="M160.5 88.7h1z"/>
<path d="M161.5 87.7v1z"/>
<path d="M228.1 112h.5z"/>
<path d="M223.5 112h4.6z"/>
<path d="M204.2 112h19.3z"/>
<path d="M187.9 108h16.3z"/>
<path d="M204.2 108v4z"/>
<path d="M223.5 110v2z"/>
<path d="M228.1 114.1h.5z"/>
<path d="M219.4 114.1h8.7z"/>
<path d="M203.2 114.1h16.2z"/>
<path d="M203.2 109v5.1z"/>
<path d="M187.9 109h15.3z"/>
<path d="M219.4 110v4.1z"/>
<path d="M187.9 117.1h31.5z"/>
<path d="M219.4 117.1v16.2z"/>
<path d="M219.4 133.3h8.2z"/>
<path d="M187.9 118.1h30.5z"/>
<path d="M218.4 118.1v16.3z"/>
<path d="M218.4 134.4h9.2z"/>
<path d="M240.3 139.4h5.6z"/>
<path d="M245.9 139.4v2.1z"/>
<path d="M245.9 144.5v1.5z"/>
<path d="M239.2 114.1h3.1z"/>
<path d="M239.2 116.1h5.1z"/>
<path d="M239.2 118.1h7.2z"/>
<path d="M69.1 132.3h24.4z"/>
<path d="M69.1 117.1v15.2z"/>
<path d="M53.8 117.1h15.3z"/>
<path d="M70.1 133.3h23.4z"/>
<path d="M70.1 116.1v17.2z"/>
<path d="M53.8 116.1h16.3z"/>
<circle cx="29.5" cy="82.6" r=".21"/>
<circle cx="86.4" cy="66.3" r=".21"/>
<circle cx="87.4" cy="103.9" r=".21"/>
<circle cx="89.4" cy="103.9" r=".21"/>
<circle cx="118.3" cy="115.1" r=".21"/>
<circle cx="106.7" cy="103.9" r=".21"/>
<circle cx="118.3" cy="113.1" r=".21"/>
<circle cx="163.6" cy="83.6" r=".21"/>
<circle cx="221.5" cy="104.9" r=".21"/>
<circle cx="223.5" cy="104.9" r=".21"/>
<circle cx="252.5" cy="116.1" r=".21"/>
<circle cx="240.8" cy="104.9" r=".21"/>
<circle cx="252.5" cy="114.1" r=".21"/>
<circle cx="29.5" cy="94.8" r=".21"/>
<circle cx="20.3" cy="87.7" r=".21"/>
<circle cx="57.9" cy="65.3" r=".21"/>
<circle cx="96.5" cy="71.4" r=".21"/>
<circle cx="89.4" cy="144.5" r=".21"/>
<circle cx="91.4" cy="140.5" r=".21"/>
<circle cx="163.6" cy="95.8" r=".21"/>
<circle cx="154.4" cy="88.7" r=".21"/>
<circle cx="223.5" cy="145.5" r=".21"/>
<circle cx="225.5" cy="141.5" r=".21"/>
<circle cx="35.6" cy="82.6" r=".21"/>
<circle cx="27.4" cy="86.6" r=".21"/>
<circle cx="89.4" cy="111" r=".21"/>
<circle cx="94" cy="111" r=".21"/>
<circle cx="85.3" cy="113.1" r=".21"/>
<circle cx="94" cy="113.1" r=".21"/>
<circle cx="169.7" cy="83.6" r=".21"/>
<circle cx="161.5" cy="87.7" r=".21"/>
<circle cx="223.5" cy="112" r=".21"/>
<circle cx="228.1" cy="112" r=".21"/>
<circle cx="219.4" cy="114.1" r=".21"/>
<circle cx="228.1" cy="114.1" r=".21"/>
</g>
<g font-size="4">
<text x="4.3" y="210.6">4/14/2010</text>
<text x="21" y="210.6">11:36:46 AM f=0.40 C:\Documents and Settings\PAXS\Mis documentos\eagle\AVR_FREAKS\TEMP_XBEE\XBEE_PROJECT.sch (Sheet: 1/1)</text>
</g>
<g font-size="3.2" fill="#808080">
<text x="144.3" y="135.4">USE X-CTU SOFTWARE</text>
<text x="144.3" y="139.5">TO CONFIGURE THE XBEE RADIO MODULES</text>
<text x="36.6" y="155.7">MAIN MICROCONTROLLER</text>
<text x="174.7" y="156.7">REMOTE MICROCONTROLLER</text>
</g>
<g font-size="2.4" fill="#808080">
<text x="111.7" y="125.2">XBEE CONFIGURATION</text>
<text x="111.7" y="129.3">MY - 0x01</text>
<text x="243.8" y="126.2">XBEE CONFIGURATION</text>
<text x="243.8" y="130.3">MY - 0x02</text>
<text x="111.7" y="132.3">DL - 0x02</text>
<text x="243.8" y="133.4">DL - 0x01</text>
</g>
<g font-size="2.4" fill="#800000">
<text x="100.6" y="138.9" transform="rotate(-90 100.6 138.9)">XBEE</text>
<text x="234.7" y="140" transform="rotate(-90 234.7 140)">XBEE</text>
</g>
<g font-size="1.6" fill="#800000">
<text x="24.5" y="48.3">1</text>
<text x="57.3" y="48.3">2</text>
<text x="90" y="48.3">3</text>
<text x="122.8" y="48.3">4</text>
<text x="155.5" y="48.3">5</text>
<text x="188.3" y="48.3">6</text>
<text x="221.1" y="48.3">7</text>
<text x="253.8" y="48.3">8</text>
<text x="7.4" y="60.4">A</text>
<text x="271" y="60.4">A</text>
<text x="7.4" y="83.2">B</text>
<text x="271" y="83.2">B</text>
<text x="7.4" y="105.9">C</text>
<text x="271" y="105.9">C</text>
<text x="7.4" y="128.7">D</text>
<text x="271" y="128.7">D</text>
<text x="7.4" y="151.5">E</text>
<text x="271" y="151.5">E</text>
<text x="24.5" y="163.6">1</text>
<text x="57.3" y="163.6">2</text>
<text x="90" y="163.6">3</text>
<text x="122.8" y="163.6">4</text>
<text x="155.5" y="163.6">5</text>
<text x="188.3" y="163.6">6</text>
<text x="221.1" y="163.6">7</text>
<text x="253.8" y="163.6">8</text>
</g>
<g font-size="1.4" fill="#808080">
<text x="113.8" y="142.5">Module Status Indicator</text>
<text x="247.9" y="143.5">Module Status Indicator</text>
</g>
<g font-size="1.1" fill="#808080">
<text x="56.7" y="64">GND</text>
<text x="85.3" y="65.3" transform="rotate(-90 85.3 65.3)">+5V</text>
<text x="95.3" y="63">GND</text>
<text x="100.6" y="65.3" transform="rotate(-90 100.6 65.3)">+5V</text>
<text x="61.5" y="68.9">10K</text>
<text x="61.5" y="68">R3_CHARACTER_CONTRAST</text>
<text x="77.7" y="68.9">10K</text>
<text x="77.7" y="68">R2_LIGHT_CONTR</text>
<text x="86.5" y="68">AST</text>
<text x="105.2" y="70.1">LCD</text>
<text x="107.7" y="71.4">GND</text>
<text x="107.7" y="72.4">5 VOLTS</text>
<text x="107.7" y="74.4">RS_PIN</text>
<text x="107.7" y="75.5">RW_PIN</text>
<text x="107.7" y="76.5">ENABLE_PIN</text>
<text x="107.7" y="77.5">DATA_0</text>
<text x="107.7" y="73.4">V0_FOR_LCD</text>
<text x="28.4" y="78.5" transform="rotate(-90 28.4 78.5)">+5V</text>
<text x="31" y="83.9">10K</text>
<text x="31" y="82">R1</text>
<text x="39.6" y="81.3">IC1</text>
<text x="107.7" y="78.5">DATA_1</text>
<text x="107.7" y="79.5">DATA_2</text>
<text x="107.7" y="80.5">DATA_3</text>
<text x="107.7" y="81.6">DATA_4</text>
<text x="107.7" y="82.6">DATA_5</text>
<text x="107.7" y="83.6">DATA_6</text>
<text x="162.5" y="79.5" transform="rotate(-90 162.5 79.5)">+5V</text>
<text x="165.1" y="83">R8</text>
<text x="173.7" y="82.3">IC3</text>
<text x="22.1" y="84.7">S1</text>
<text x="107.7" y="84.6">DATA_7</text>
<text x="107.7" y="85.6">V_A</text>
<text x="107.7" y="86.6">K</text>
<text x="156.2" y="85.7">S2</text>
<text x="165.1" y="84.9">10K</text>
<text x="105.3" y="92.7">SV1</text>
<text x="99.6" y="98.8">GND</text>
<text x="86.4" y="102.9" transform="rotate(-90 86.4 102.9)">+5V</text>
<text x="220.4" y="103.9" transform="rotate(-90 220.4 103.9)">+5V</text>
<text x="28.4" y="109">GND</text>
<text x="84.7" y="108.5" transform="rotate(-90 84.7 108.5)">R3</text>
<text x="86.7" y="108.5" transform="rotate(-90 86.7 108.5)">4.7K</text>
<text x="88.8" y="108.5" transform="rotate(-90 88.8 108.5)">R2</text>
<text x="90.7" y="108.5" transform="rotate(-90 90.7 108.5)">4.7K</text>
<text x="96" y="109.5">IC2</text>
<text x="110.5" y="112.4">1K</text>
<text x="162.5" y="110">GND</text>
<text x="218.8" y="109.5" transform="rotate(-90 218.8 109.5)">R10</text>
<text x="220.7" y="109.5" transform="rotate(-90 220.7 109.5)">4.7K</text>
<text x="222.9" y="109.5" transform="rotate(-90 222.9 109.5)">R9</text>
<text x="224.8" y="109.5" transform="rotate(-90 224.8 109.5)">4.7K</text>
<text x="230.1" y="110.5">IC4</text>
<text x="244.6" y="113.5">1K</text>
<text x="39.6" y="119.1">MEGA32-P</text>
<text x="96" y="119.1">DS1624S</text>
<text x="110.5" y="114.4">R5</text>
<text x="112.5" y="116.4">R6</text>
<text x="112.6" y="114.5">1K</text>
<text x="114.5" y="118.4">R7</text>
<text x="114.6" y="116.5">1K</text>
<text x="244" y="115.4">R12</text>
<text x="246.1" y="117.4">R13</text>
<text x="246.7" y="115.5">1K</text>
<text x="248.1" y="119.4">R14</text>
<text x="248.7" y="117.5">1K</text>
<text x="173.7" y="120.2">MEGA32-P</text>
<text x="230.1" y="120.2">DS1624S</text>
<text x="88.4" y="127.3" transform="rotate(-90 88.4 127.3)">+3V3</text>
<text x="92.1" y="128.8">XBEE_LINE_1</text>
<text x="92.4" y="130.3">PIN 1</text>
<text x="101.6" y="129">XBEE_LINE_2</text>
<text x="104.6" y="130.3">PIN 20</text>
<text x="222.5" y="128.3" transform="rotate(-90 222.5 128.3)">+3V3</text>
<text x="226.2" y="129.8">XBEE_LINE_4</text>
<text x="235.7" y="130">XBEE_LINE_3</text>
<text x="92.4" y="142.5">PIN 10</text>
<text x="104.6" y="142.5">PIN 11</text>
<text x="113.2" y="143.3" transform="rotate(-90 113.2 143.3)">LED1</text>
<text x="88.4" y="147.6">GND</text>
<text x="111.1" y="148.6" transform="rotate(-90 111.1 148.6)">R4</text>
<text x="113.1" y="148.6" transform="rotate(-90 113.1 148.6)">1K</text>
<text x="222.5" y="148.6">GND</text>
<text x="245.2" y="149.6" transform="rotate(-90 245.2 149.6)">R11</text>
<text x="247.2" y="149.6" transform="rotate(-90 247.2 149.6)">1K</text>
<text x="247.3" y="144.3" transform="rotate(-90 247.3 144.3)">LED2</text>
</g>
<g font-size="1.1" fill="#800000">
<text x="100.1" y="115.6" transform="rotate(-90 100.1 115.6)">DS1624</text>
<text x="234.2" y="116.6" transform="rotate(-90 234.2 116.6)">DS1624</text>
</g>
<g font-size="1" fill="#808080">
<text x="61.4" y="70.2">1</text>
<text x="64.1" y="70.2">3</text>
<text x="77.6" y="70.2">1</text>
<text x="80.4" y="70.2">3</text>
<text x="104.3" y="71.3">1</text>
<text x="62.8" y="72" transform="rotate(-90 62.8 72)">2</text>
<text x="79.1" y="72" transform="rotate(-90 79.1 72)">2</text>
<text x="104.3" y="72.3">2</text>
<text x="104.3" y="73.3">3</text>
<text x="104.3" y="74.3">4</text>
<text x="104.3" y="75.3">5</text>
<text x="104.3" y="76.3">6</text>
<text x="104.3" y="77.4">7</text>
<text x="38.2" y="82.4">9</text>
<text x="40.6" y="82.9">RESET</text>
<text x="46.5" y="82.9">(ADC7)PA7</text>
<text x="46.5" y="83.9">(ADC6)PA6</text>
<text x="52.7" y="82.4">33</text>
<text x="52.7" y="83.4">34</text>
<text x="103.8" y="80.4">10</text>
<text x="103.8" y="82.4">12</text>
<text x="103.8" y="83.4">13</text>
<text x="103.8" y="81.4">11</text>
<text x="104.3" y="78.4">8</text>
<text x="104.3" y="79.4">9</text>
<text x="172.3" y="83.4">9</text>
<text x="174.6" y="83.9">RESET</text>
<text x="180.6" y="83.9">(ADC7)PA7</text>
<text x="186.8" y="83.4">33</text>
<text x="37.8" y="89.5">32</text>
<text x="37.8" y="87.5">13</text>
<text x="37.8" y="85.5">12</text>
<text x="40.6" y="90">AREF</text>
<text x="40.6" y="88">XTAL1</text>
<text x="40.6" y="85.9">XTAL2</text>
<text x="46.5" y="84.9">(ADC5)PA5</text>
<text x="46.5" y="85.9">(ADC4)PA4</text>
<text x="46.5" y="86.9">(ADC3)PA3</text>
<text x="46.5" y="88">(ADC2)PA2</text>
<text x="46.5" y="89">(ADC1)PA1</text>
<text x="46.5" y="90">(ADC0)PA0</text>
<text x="52.7" y="84.5">35</text>
<text x="52.7" y="85.5">36</text>
<text x="52.7" y="86.5">37</text>
<text x="52.7" y="87.5">38</text>
<text x="52.7" y="88.5">39</text>
<text x="52.7" y="89.5">40</text>
<text x="103.8" y="84.5">14</text>
<text x="103.8" y="85.5">15</text>
<text x="103.8" y="86.5">16</text>
<text x="103.8" y="87.5">17</text>
<text x="103.8" y="88.5">18</text>
<text x="103.8" y="89.5">19</text>
<text x="171.8" y="88.5">13</text>
<text x="171.8" y="86.5">12</text>
<text x="174.6" y="89">XTAL1</text>
<text x="174.6" y="86.9">XTAL2</text>
<text x="180.6" y="84.9">(ADC6)PA6</text>
<text x="180.6" y="85.9">(ADC5)PA5</text>
<text x="180.6" y="86.9">(ADC4)PA4</text>
<text x="180.6" y="88">(ADC3)PA3</text>
<text x="180.6" y="89">(ADC2)PA2</text>
<text x="180.6" y="90">(ADC1)PA1</text>
<text x="186.8" y="84.5">34</text>
<text x="186.8" y="85.5">35</text>
<text x="186.8" y="86.5">36</text>
<text x="186.8" y="87.5">37</text>
<text x="186.8" y="88.5">38</text>
<text x="186.8" y="89.5">39</text>
<text x="37.8" y="91.6">31</text>
<text x="37.8" y="90.6">30</text>
<text x="37.8" y="93.6">10</text>
<text x="37.8" y="94.6">11</text>
<text x="40.6" y="92">GND</text>
<text x="40.6" y="91">AVCC</text>
<text x="40.6" y="94.1">VCC</text>
<text x="40.6" y="95.1">GND</text>
<text x="46.6" y="93">(MISO)PB6</text>
<text x="46.6" y="94.1">(MOSI)PB5</text>
<text x="47" y="92">(SCK)PB7</text>
<text x="47.6" y="95.1">(SS)PB4</text>
<text x="52.7" y="91.6">8</text>
<text x="52.7" y="92.6">7</text>
<text x="52.7" y="93.6">6</text>
<text x="52.7" y="94.6">5</text>
<text x="52.7" y="95.6">4</text>
<text x="103.8" y="90.6">20</text>
<text x="171.8" y="92.6">31</text>
<text x="171.8" y="91.6">30</text>
<text x="171.8" y="90.6">32</text>
<text x="171.8" y="94.6">10</text>
<text x="171.9" y="95.6">11</text>
<text x="174.6" y="93">GND</text>
<text x="174.6" y="92">AVCC</text>
<text x="174.6" y="91">AREF</text>
<text x="174.6" y="95.1">VCC</text>
<text x="180.6" y="91">(ADC0)PA0</text>
<text x="180.7" y="94.1">(MISO)PB6</text>
<text x="180.7" y="95.1">(MOSI)PB5</text>
<text x="181.1" y="93">(SCK)PB7</text>
<text x="186.8" y="90.6">40</text>
<text x="186.8" y="92.6">8</text>
<text x="186.8" y="93.6">7</text>
<text x="186.8" y="94.6">6</text>
<text x="186.8" y="95.6">5</text>
<text x="44.8" y="97.1">(AIN0/INT2)PB2</text>
<text x="44.9" y="96.1">(AIN1/OC0)PB3</text>
<text x="45.8" y="99.1">(T0/XCK)PB0</text>
<text x="45.9" y="101.2">(TOSC2)PC7</text>
<text x="47.7" y="98.1">(T1)PB1</text>
<text x="52.7" y="96.7">3</text>
<text x="52.7" y="97.7">2</text>
<text x="52.7" y="98.7">1</text>
<text x="52.7" y="100.7">29</text>
<text x="52.7" y="101.7">28</text>
<text x="174.6" y="96.1">GND</text>
<text x="178.9" y="98.1">(AIN0/INT2)PB2</text>
<text x="179" y="97.1">(AIN1/OC0)PB3</text>
<text x="179.8" y="100.1">(T0/XCK)PB0</text>
<text x="181.7" y="96.1">(SS)PB4</text>
<text x="181.8" y="99.1">(T1)PB1</text>
<text x="186.8" y="96.7">4</text>
<text x="186.8" y="97.7">3</text>
<text x="186.8" y="98.7">2</text>
<text x="186.8" y="99.7">1</text>
<text x="186.8" y="101.7">29</text>
<text x="45.9" y="102.2">(TOSC1)PC6</text>
<text x="46.9" y="104.2">(TDO)PC4</text>
<text x="46.9" y="105.2">(TMS)PC3</text>
<text x="46.9" y="107.3">(SDA)PC1</text>
<text x="47" y="106.2">(TCK)PC2</text>
<text x="47.3" y="103.2">(TDI)PC5</text>
<text x="52.7" y="102.7">27</text>
<text x="52.7" y="103.8">26</text>
<text x="52.7" y="104.8">25</text>
<text x="52.7" y="105.8">24</text>
<text x="52.7" y="106.8">23</text>
<text x="52.7" y="107.8">22</text>
<text x="180" y="102.2">(TOSC2)PC7</text>
<text x="180" y="103.2">(TOSC1)PC6</text>
<text x="181" y="105.2">(TDO)PC4</text>
<text x="181" y="106.2">(TMS)PC3</text>
<text x="181.1" y="107.3">(TCK)PC2</text>
<text x="181.4" y="104.2">(TDI)PC5</text>
<text x="186.8" y="102.7">28</text>
<text x="186.8" y="103.8">27</text>
<text x="186.8" y="104.8">26</text>
<text x="186.8" y="105.8">25</text>
<text x="186.8" y="106.8">24</text>
<text x="186.8" y="107.8">23</text>
<text x="46.4" y="113.4">(OC1B)PD4</text>
<text x="46.4" y="112.3">(OC1A)PD5</text>
<text x="46.9" y="110.3">(OC2)PD7</text>
<text x="47" y="108.3">(SCL)PC0</text>
<text x="47.3" y="111.3">(ICP)PD6</text>
<text x="52.7" y="113.9">17</text>
<text x="52.7" y="112.9">18</text>
<text x="52.7" y="111.9">19</text>
<text x="52.7" y="110.9">20</text>
<text x="52.7" y="109.9">21</text>
<text x="94.6" y="110.9">1</text>
<text x="94.6" y="112.9">2</text>
<text x="96.9" y="111.3">SDA</text>
<text x="96.9" y="113.3">SCL</text>
<text x="100.4" y="111.3">VDD</text>
<text x="101.1" y="113.4">A0</text>
<text x="104" y="110.9">8</text>
<text x="104" y="112.9">7</text>
<text x="180.5" y="113.4">(OC1A)PD5</text>
<text x="181" y="108.3">(SDA)PC1</text>
<text x="181" y="111.3">(OC2)PD7</text>
<text x="181.1" y="109.3">(SCL)PC0</text>
<text x="181.4" y="112.3">(ICP)PD6</text>
<text x="186.8" y="108.8">22</text>
<text x="186.8" y="113.9">18</text>
<text x="186.8" y="112.9">19</text>
<text x="186.8" y="111.9">20</text>
<text x="186.8" y="110.9">21</text>
<text x="228.7" y="111.9">1</text>
<text x="228.7" y="113.9">2</text>
<text x="231" y="112.3">SDA</text>
<text x="234.5" y="112.3">VDD</text>
<text x="238.1" y="111.9">8</text>
<text x="238.1" y="113.9">7</text>
<text x="46.9" y="117.4">(RXD)PD0</text>
<text x="46.9" y="115.4">(INT0)PD2</text>
<text x="46.9" y="114.4">(INT1)PD3</text>
<text x="47" y="116.4">(TXD)PD1</text>
<text x="52.7" y="117">14</text>
<text x="52.7" y="115.9">15</text>
<text x="52.7" y="114.9">16</text>
<text x="94.6" y="114.9">3</text>
<text x="94.6" y="117">4</text>
<text x="96.9" y="115.4">NC</text>
<text x="96.9" y="117.4">GND</text>
<text x="101.1" y="115.4">A1</text>
<text x="101.1" y="117.4">A2</text>
<text x="104" y="114.9">6</text>
<text x="104" y="117">5</text>
<text x="180.5" y="114.4">(OC1B)PD4</text>
<text x="181" y="118.4">(RXD)PD0</text>
<text x="181" y="116.4">(INT0)PD2</text>
<text x="181" y="115.4">(INT1)PD3</text>
<text x="181.1" y="117.4">(TXD)PD1</text>
<text x="186.8" y="118">14</text>
<text x="186.8" y="117">15</text>
<text x="186.8" y="115.9">16</text>
<text x="186.8" y="114.9">17</text>
<text x="228.7" y="115.9">3</text>
<text x="228.7" y="118">4</text>
<text x="231" y="114.4">SCL</text>
<text x="231" y="116.4">NC</text>
<text x="231" y="118.4">GND</text>
<text x="235.2" y="114.4">A0</text>
<text x="235.2" y="116.4">A1</text>
<text x="235.2" y="118.4">A2</text>
<text x="238.1" y="115.9">6</text>
<text x="238.1" y="118">5</text>
<text x="94.1" y="131.2">1</text>
<text x="105.1" y="131.2">10</text>
<text x="94.1" y="132.2">2</text>
<text x="94.1" y="133.2">3</text>
<text x="94.1" y="134.2">4</text>
<text x="94.1" y="135.2">5</text>
<text x="94.1" y="136.3">6</text>
<text x="94.1" y="137.3">7</text>
<text x="105.1" y="137.3">4</text>
<text x="105.1" y="136.3">5</text>
<text x="105.1" y="135.2">6</text>
<text x="105.1" y="134.2">7</text>
<text x="105.1" y="133.2">8</text>
<text x="105.1" y="132.2">9</text>
<text x="228.2" y="132.2">1</text>
<text x="228.2" y="133.2">2</text>
<text x="228.2" y="134.2">3</text>
<text x="228.2" y="135.2">4</text>
<text x="228.2" y="136.3">5</text>
<text x="228.2" y="137.3">6</text>
<text x="239.2" y="137.3">5</text>
<text x="239.2" y="136.3">6</text>
<text x="239.2" y="135.2">7</text>
<text x="239.2" y="134.2">8</text>
<text x="239.2" y="133.2">9</text>
<text x="239.2" y="132.2">10</text>
<text x="93.6" y="140.3">10</text>
<text x="94.1" y="138.3">8</text>
<text x="94.1" y="139.3">9</text>
<text x="105.1" y="140.3">1</text>
<text x="105.1" y="139.3">2</text>
<text x="105.1" y="138.3">3</text>
<text x="227.7" y="141.3">10</text>
<text x="228.2" y="138.3">7</text>
<text x="228.2" y="139.3">8</text>
<text x="228.2" y="140.3">9</text>
<text x="239.2" y="141.3">1</text>
<text x="239.2" y="140.3">2</text>
<text x="239.2" y="139.3">3</text>
<text x="239.2" y="138.3">4</text>
</g>
</svg>
